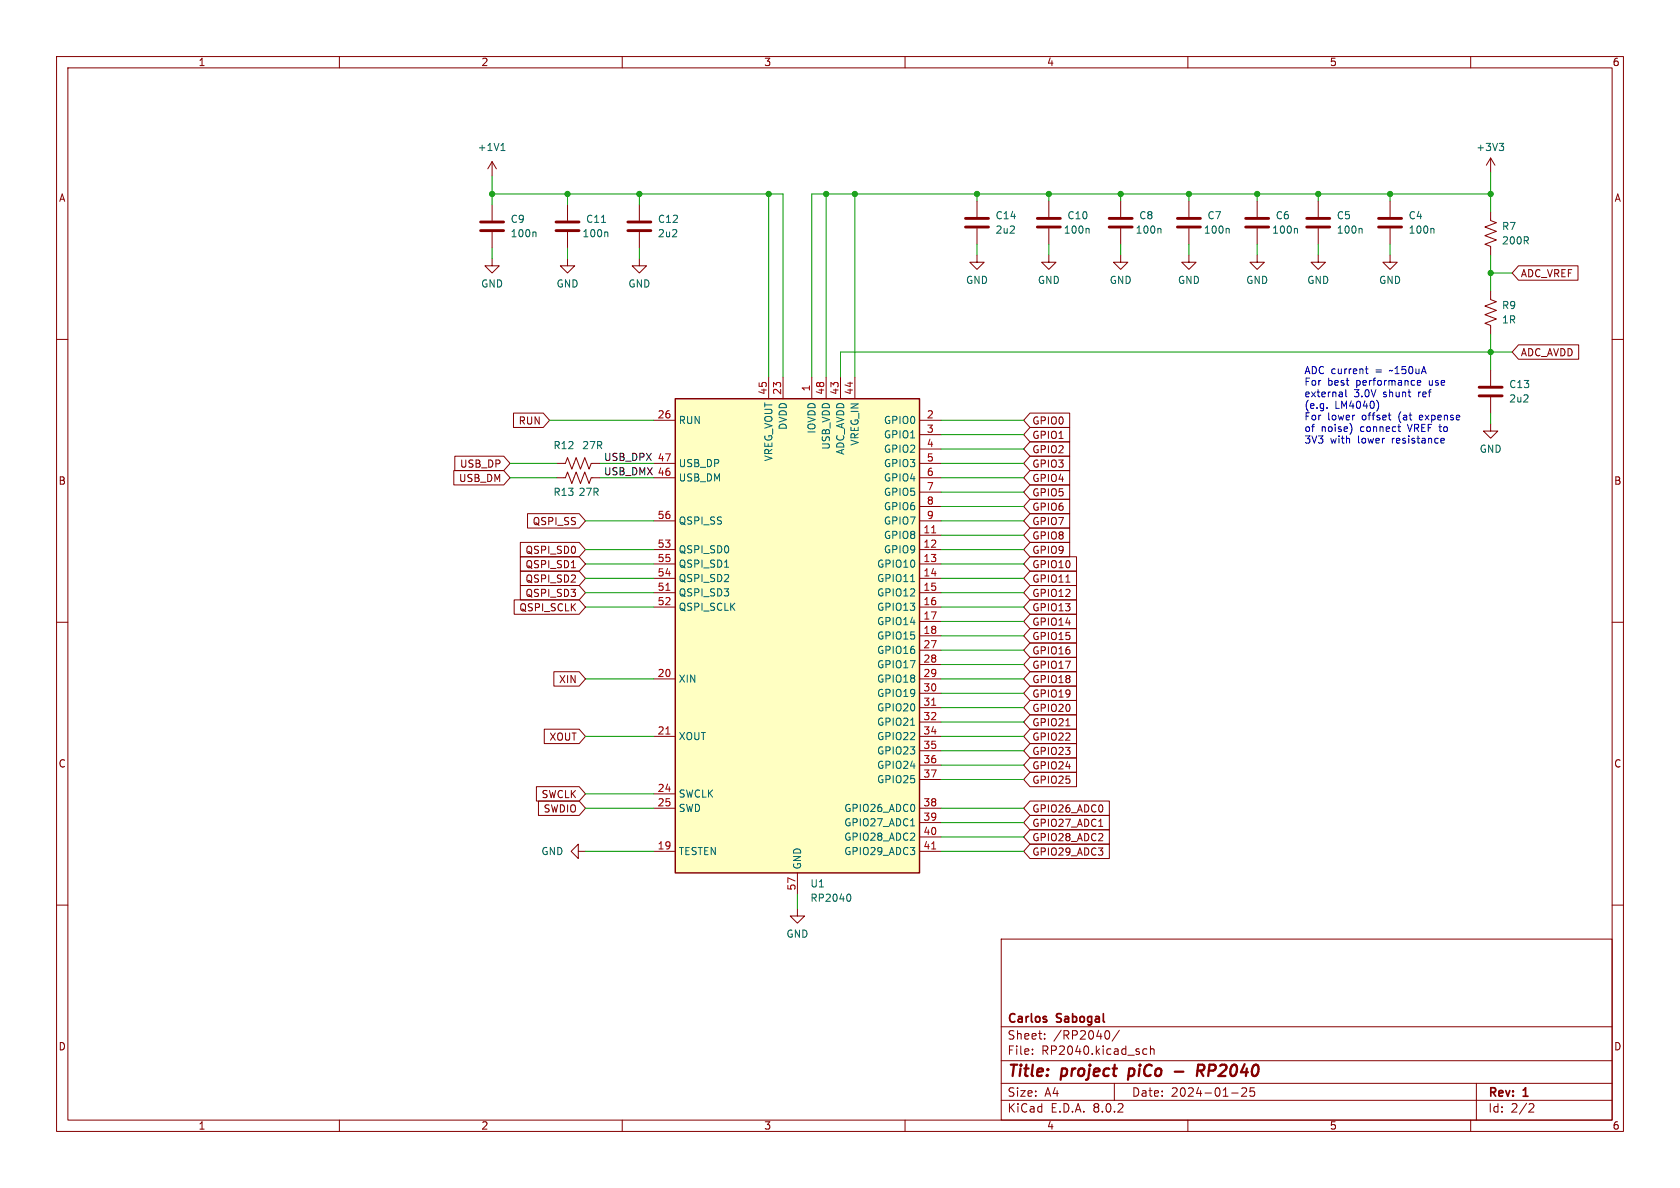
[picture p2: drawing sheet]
<svg xmlns="http://www.w3.org/2000/svg" width="297mm" height="210mm" viewBox="0 0 297 210" stroke-linecap="round" stroke-linejoin="round" font-family="sans-serif">
<g fill="none" stroke="#840000" stroke-width=".18">
<path d="M10 10h277v190h-277zM12 12h273v186h-273zM60 10v2M110 10v2M160 10v2M210 10v2M260 10v2M87 28.6v2.5M87 36.2v2.8M87 28.6l-.8 1.2M87 28.6l.8 1.2M100.3 36.2v2.8"/>
<path d="M113 36.2v2.8M222.2 35.6v2.8M233 35.6v2.8M245.7 35.6v2.8M263.5 37.5v1.5l1 .4-2 .7 2 .8-2 .8 2 .7-2 .8 1 .4v1.5M263.5 27.9v2.6M263.5 27.9l-.7 1.3M263.5 27.9l.8 1.3M10 60h2M87 45.7v1.3h1.3l-1.3 1.3-1.3-1.3h1.3M87 41v2.8M100.3 45.7v1.3h1.3l-1.3 1.3-1.2-1.3h1.2"/>
<path d="M100.3 41v2.8M113 45.7v1.3h1.3l-1.3 1.3-1.2-1.3h1.2M113 41v2.8M198.1 45.1v1.3h1.3l-1.3 1.2-1.3-1.2h1.3M222.2 45.1v1.3h1.3l-1.3 1.2-1.2-1.2h1.2M222.2 40.4v2.8M233 45.1v1.3h1.3l-1.3 1.2-1.2-1.2h1.2M233 40.4v2.8M245.7 45.1v1.3h1.3l-1.3 1.2-1.2-1.2h1.2M245.7 40.4v2.8M263.5 51.4v1.6l1 .3-2 .8 2 .8-2 .7 2 .8-2 .8 1 .3v1.6M285 60h2"/>
<path d="M263.5 74.9v1.3h1.3l-1.3 1.3-1.2-1.3h1.2M263.5 65.4v2.8M263.5 70.2v2.8M98.4 81.9h1.5l.4-1 .8 2 .8-2 .7 2 .8-2 .7 2 .4-1h1.5M10 110h2M285 110h2M10 160h2M285 160h2M141 160.7v1.2h1.2l-1.2 1.3-1.3-1.3h1.3M177 166h108v32h-108zM60 198v2M110 198v2"/>
<path d="M160 198v2M177 194.5h108M177 191.5h108M177 187.5h108M177 181.5h108M182.5 186.3v.1M182.5 185.5v.1M184.7 183.6v.1M184.7 182.8v.1M195.7 182.2a.81 .81 0 0 1 .6 .6 .81 .81 0 0 1-.3 .8l-.3 .1M197 191.5v3M197.9 182.1l-1.3 2"/>
<path d="M202 186.1l.3 .3 .4-.1M202.7 185.5l-.4-.1-.3 .3M203.4 185.5l.2-.1 .4 .1v.9M203.4 184.9v1.5M210 198v2M217.7 193.2h1.2M219.5 192.4l.6-.1 .2 .1 .1 .3-.9 1.1h.9M221.7 192.3h-.7v.7l.2-.1h.5l.1 .3-.1 .5-.2 .1-.5-.1M260 198v2M261 191.5v6.5M270.5 195.1l.5 .1 .2 .3-1 1.1h1"/>
</g>
<path d="M199.7 188.9l-.3 2M207.7 189.4h1.5M211.7 189.3h.8a.55 .55 0 0 0 .4-.5 .55 .55 0 0 0-.3-.6h-.8l-.2 2M212.2 189.3l.5 .9" fill="none" stroke="#840000" stroke-width=".4"/>
<g fill="none" stroke="#840000" stroke-width=".51">
<path d="M85 39.2h4M98.3 39.2h4.1M111 39.2h4.1M220.2 38.6h4.1M231 38.6h4.1M243.7 38.6h4.1M85 40.8h4M98.3 40.8h4.1M111 40.8h4.1M220.2 40.1h4.1M231 40.1h4.1M243.7 40.1h4.1"/>
<path d="M261.5 70h4.1M261.5 68.5h4.1"/>
</g>
<path d="M88.6 26.6h.7M88.7 25.6l.2-.3v1.3M106.3 39.3h.8M265 25.3h.8l-.4 .5M265.6 25.8l.2 .3v.3l-.2 .2M94.6 41l.2 .2v.7M107.3 41l.2 .2v.7M229.2 40.4l.2 .2v.6M240.6 40.4l.2 .2v.6M253.3 40.4l.2 .2v.6" fill="none" stroke="#006464" stroke-width=".18"/>
<path d="M119.4 70.5h43.2v83.8h-43.2z" fill="#ffffc2"/>
<path d="M119.4 70.5h43.2v83.8h-43.2z" fill="none" stroke="#840000" stroke-width=".25"/>
<g fill="none" stroke="#840000" stroke-width=".18">
<path d="M172.7 35.6v2.8M185.4 35.6v2.8M198.1 35.6v2.8M210.2 35.6v2.8M172.7 45.1v1.3h1.3l-1.3 1.2-1.3-1.2h1.3M172.7 40.4v2.8M185.4 45.1v1.3h1.3l-1.3 1.2-1.3-1.2h1.3M185.4 40.4v2.8M198.1 40.4v2.8M210.2 45.1v1.3h1.3l-1.3 1.2-1.3-1.2h1.3M210.2 40.4v2.8M268.4 47h10.6v2.5h-10.6l-1.1-1.2z"/>
<path d="M90.8 73h5.2l1.2 1.3-1.2 1.3h-5.2zM115.6 74.3h3.8M135.9 66.7v3.8M138.4 66.7v3.8M143.5 66.7v3.8M146 66.7v3.8M148.6 66.7v3.8M151.1 66.7v3.8M162.6 74.3h3.8M162.6 76.8h3.8M162.6 79.4h3.8M182.1 75.6h7v2.5h-7l-1.1-1.3z"/>
<path d="M182.1 78.1h7v2.5h-7l-1.1-1.2zM182.1 73h7v2.6h-7l-1.1-1.3zM268.4 61h10.7v2.5h-10.7l-1.1-1.3zM80.2 83.2h8.9l1.1 1.3-1.1 1.2h-8.9zM80.4 80.6h8.7l1.1 1.3-1.1 1.3h-8.7zM92 98.4h10.4l1.1 1.3-1.1 1.3h-10.4zM92 95.9h10.4l1.1 1.3-1.1 1.2h-10.4zM93.3 90.8h9.1l1.1 1.3-1.1 1.2h-9.1zM98.4 84.5h1.5l.4-1.1 .8 2.1 .8-2.1 .7 2.1 .8-2.1 .7 2.1 .4-1h1.5M115.6 97.2h3.8M115.6 99.7h3.8M115.6 84.5h3.8"/>
<path d="M115.6 81.9h3.8M115.6 92.1h3.8M162.6 94.6h3.8M162.6 97.2h3.8M162.6 99.7h3.8M162.6 84.5h3.8M162.6 81.9h3.8M162.6 92.1h3.8M162.6 87h3.8M162.6 89.5h3.8M182.1 98.4h8.2v2.6h-8.2l-1.1-1.3zM182.1 93.3h7v2.6h-7l-1.1-1.3z"/>
<path d="M182.1 95.9h7v2.5h-7l-1.1-1.2zM182.1 88.3h7v2.5h-7l-1.1-1.3zM182.1 85.7h7v2.6h-7l-1.1-1.3zM182.1 83.2h7v2.5h-7l-1.1-1.2zM182.1 90.8h7v2.5h-7l-1.1-1.2zM182.1 80.6h7v2.6h-7l-1.1-1.3zM90.9 106h11.5l1.1 1.3-1.1 1.3h-11.5zM92 101h10.4l1.1 1.2-1.1 1.3h-10.4zM92 103.5h10.4l1.1 1.3-1.1 1.2h-10.4zM97.9 118.7h4.5l1.1 1.3-1.1 1.3h-4.5zM101 100.4h.7M115.6 102.2h3.8"/>
<path d="M115.6 104.8h3.8M115.6 107.3h3.8M162.6 102.2h3.8M162.6 104.8h3.8M162.6 107.3h3.8M162.6 109.9h3.8M162.6 112.4h3.8M162.6 114.9h3.8M162.6 117.5h3.8M182.1 111.1h8.2v2.6h-8.2l-1.1-1.3zM182.1 106h8.2v2.6h-8.2l-1.1-1.3zM182.1 113.7h8.2v2.5h-8.2l-1.1-1.3z"/>
<path d="M182.1 116.2h8.2v2.5h-8.2l-1.1-1.2zM182.1 108.6h8.2v2.5h-8.2l-1.1-1.2zM182.1 118.7h8.2v2.6h-8.2l-1.1-1.3zM182.1 101h8.2v2.5h-8.2l-1.1-1.3zM182.1 103.5h8.2v2.5h-8.2l-1.1-1.2zM188.4 102.9h.8M94.8 139.1h7.6l1.1 1.2-1.1 1.3h-7.6zM96.2 128.9h6.2l1.1 1.3-1.1 1.2h-6.2zM115.6 120h3.8M115.6 130.2h3.8M162.6 120h3.8M162.6 130.2h3.8"/>
<path d="M162.6 122.6h3.8M162.6 125.1h3.8M162.6 127.6h3.8M162.6 132.7h3.8M162.6 135.3h3.8M162.6 137.8h3.8M182.1 126.4h8.2v2.5h-8.2l-1.1-1.3zM182.1 121.3h8.2v2.5h-8.2l-1.1-1.2zM182.1 128.9h8.2v2.5h-8.2l-1.1-1.2zM182.1 123.8h8.2v2.6h-8.2l-1.1-1.3zM182.1 136.5h8.2v2.6h-8.2l-1.1-1.3zM182.1 131.4h8.2v2.6h-8.2l-1.1-1.3z"/>
<path d="M182.1 134h8.2v2.5h-8.2l-1.1-1.2zM188.4 128.3h.8M95.2 141.6h7.2l1.1 1.3-1.1 1.2h-7.2zM102.2 150.5v-1.3l-1.2 1.3 1.2 1.3v-1.3h1.3M115.6 150.5h3.8M115.6 140.3h3.8M115.6 142.9h3.8M141 154.3v3.8M162.6 150.5h3.8M162.6 142.9h3.8M162.6 145.4h3.8M162.6 148h3.8"/>
<path d="M182.1 141.6h14v2.5h-14l-1.1-1.2zM182.1 146.7h14v2.5h-14l-1.1-1.2zM182.1 144.1h14v2.6h-14l-1.1-1.3zM182.1 149.2h14v2.6h-14l-1.1-1.3zM194.2 146.1h.8"/>
</g>
<path d="M164.7 94.2h.7M117.7 104.4h.7M117.7 129.8h.7M164.7 124.7h.7M164.7 150.1h.7" fill="none" stroke="#a90000" stroke-width=".18"/>
<path d="M192.4 40.4l.1 .2v.6M205.1 40.4l.1 .2v.6M217.1 40.4l.2 .2v.6M128.1 100.3h.7M161 102.8h.7M161 128.2h.7M150.1 158.1a.79 .79 0 0 1 0 1.2M161 146h.7" fill="none" stroke="#006464" stroke-width=".18"/>
<path d="M170.7 38.6h4.1M183.4 38.6h4.1M196.1 38.6h4.1M208.2 38.6h4M170.7 40.1h4.1M183.4 40.1h4.1M196.1 40.1h4.1M208.2 40.1h4" fill="none" stroke="#840000" stroke-width=".51"/>
<g fill="none" stroke="#0000c2" stroke-width=".18">
<path d="M234.6 72.1v.1M237.3 69.4v.7M237.3 70.1h-.1M237.3 69.6l-.1 .1M237.9 68.9v1.1l.2 .1M238.8 75.1l.2 .6-.2 .8M241.4 65.2h.5M241.6 64.8v1.1l.3 .2M243.4 70.8a1.49 1.49 0 0 1 0 1.8M245.4 73.4h.5M245.8 74.2h.1M247.1 75.4h.5"/>
<path d="M247.4 76.2l.2 .1M250.6 67.7l.6-.1-.1-.3h-.4l-.1 .1v.6h.5M254.9 77.5h.4v.3l-.6 .1M255.3 78.3h-.4"/>
</g>
<g fill="none" stroke="#009600" stroke-width=".18">
<path d="M87 34.3h51.4v32.4M87 31.1v5.1M100.3 34.3v1.9M113 34.3v1.9M135.9 34.3v32.4M146 34.3v32.4M151.1 34.3v32.4M172.7 34.3v1.3M185.4 34.3v1.3M198.1 34.3v1.3M210.2 34.3v1.3M222.2 34.3v1.3"/>
<path d="M233 34.3v1.3M245.7 34.3v1.3M263.5 34.3h-120v32.4M263.5 30.5v7M87 43.8v1.9M100.3 43.8v1.9M113 43.8v1.9M172.7 43.2v1.9M185.4 43.2v1.9M198.1 43.2v1.9M210.2 43.2v1.9M222.2 43.2v1.9"/>
<path d="M233 43.2v1.9M245.7 43.2v1.9M263.5 45.1v6.3M263.5 59.1v6.3M263.5 48.3h3.8M97.2 74.3h18.4M166.4 74.3h14.6M166.4 76.8h14.6M166.4 79.4h14.6M263.5 73v1.9M267.3 62.2h-118.7v4.5M90.2 81.9h8.2"/>
<path d="M90.2 84.5h8.2M103.5 97.2h12.1M103.5 99.7h12.1M103.5 92.1h12.1M106 81.9h9.6M106 84.5h9.6M166.4 97.2h14.6M166.4 99.7h14.6M166.4 92.1h14.6M166.4 81.9h14.6M166.4 84.5h14.6M166.4 94.6h14.6"/>
<path d="M166.4 87h14.6M166.4 89.5h14.6M103.5 102.2h12.1M103.5 104.8h12.1M103.5 107.3h12.1M166.4 102.2h14.6M166.4 104.8h14.6M166.4 107.3h14.6M166.4 117.5h14.6M166.4 112.4h14.6M166.4 114.9h14.6M166.4 109.9h14.6"/>
<path d="M103.5 120h12.1M103.5 130.2h12.1M166.4 122.6h14.6M166.4 137.8h14.6M166.4 135.3h14.6M166.4 132.7h14.6M166.4 120h14.6M166.4 130.2h14.6M166.4 127.6h14.6M166.4 125.1h14.6M103.5 142.9h12.1M103.5 150.5h12.1"/>
<path d="M103.5 140.3h12.1M141 158.1v2.6M166.4 145.4h14.6M166.4 148h14.6M166.4 142.9h14.6M166.4 150.5h14.6"/>
</g>
<g fill="#009600" stroke="#009600" stroke-width=".18">
<circle cx="263.5" cy="62.2" r=".46"/>
<circle cx="263.5" cy="48.3" r=".46"/>
<circle cx="263.5" cy="34.3" r=".46"/>
<circle cx="245.7" cy="34.3" r=".46"/>
<circle cx="151.1" cy="34.3" r=".46"/>
<circle cx="172.7" cy="34.3" r=".46"/>
<circle cx="100.3" cy="34.3" r=".46"/>
<circle cx="87" cy="34.3" r=".46"/>
<circle cx="113" cy="34.3" r=".46"/>
<circle cx="135.9" cy="34.3" r=".46"/>
<circle cx="146" cy="34.3" r=".46"/>
<circle cx="210.2" cy="34.3" r=".46"/>
<circle cx="233" cy="34.3" r=".46"/>
<circle cx="222.2" cy="34.3" r=".46"/>
<circle cx="198.1" cy="34.3" r=".46"/>
<circle cx="185.4" cy="34.3" r=".46"/>
</g>
<g font-size="2.8" fill="#840000">
<text x="178" y="190.9">Title:</text>
<text x="187.7" y="190.9">project</text>
<text x="200.4" y="190.9">piCo</text>
<text x="214.1" y="190.9">RP2040</text>
</g>
<g font-size="2.1" fill="#840000">
<text x="178" y="184">Sheet:</text>
<text x="178" y="181.2">Carlos</text>
<text x="186.2" y="184">/RP2040/</text>
<text x="186.9" y="181.2">Sabogal</text>
<text x="178" y="186.7">File:</text>
<text x="184.1" y="186.7">RP2040.kicad_sch</text>
<text x="178" y="196.9">KiCad</text>
<text x="178" y="194.1">Size:</text>
<text x="184.7" y="194.1">A4</text>
<text x="185.7" y="196.9">E.D.A.</text>
<text x="193.3" y="196.9">8.0.2</text>
<text x="200" y="194.1">Date:</text>
<text x="207" y="194.1">2024-01-25</text>
<text x="263" y="194.3">Rev:</text>
<text x="263" y="196.9">Id:</text>
<text x="267.1" y="196.9">2/2</text>
<text x="269.4" y="194.3">1</text>
</g>
<g font-size="1.8" fill="#840000">
<text x="35" y="11.9">1</text>
<text x="85" y="11.9">2</text>
<text x="135" y="11.9">3</text>
<text x="185" y="11.9">4</text>
<text x="235" y="11.9">5</text>
<text x="285" y="11.9">6</text>
<text x="10.3" y="35.9">A</text>
<text x="285.3" y="35.9">A</text>
<text x="268.8" y="49.2">ADC_VREF</text>
<text x="268.8" y="63.2">ADC_AVDD</text>
<text x="91.6" y="75.2">RUN</text>
<text x="182.4" y="77.8">GPIO1</text>
<text x="182.4" y="75.2">GPIO0</text>
<text x="81.2" y="82.9">USB_DP</text>
<text x="182.4" y="80.3">GPIO2</text>
<text x="182.4" y="82.9">GPIO3</text>
<text x="10.3" y="85.9">B</text>
<text x="81" y="85.4">USB_DM</text>
<text x="182.4" y="87.9">GPIO5</text>
<text x="182.4" y="85.4">GPIO4</text>
<text x="285.3" y="85.9">B</text>
<text x="94.1" y="93">QSPI_SS</text>
<text x="182.4" y="95.6">GPIO8</text>
<text x="182.4" y="90.5">GPIO6</text>
<text x="182.4" y="93">GPIO7</text>
<text x="92.8" y="100.6">QSPI_SD1</text>
<text x="92.8" y="98.1">QSPI_SD0</text>
<text x="182.4" y="100.6">GPIO10</text>
<text x="182.4" y="98.1">GPIO9</text>
<text x="92.8" y="103.2">QSPI_SD2</text>
<text x="92.8" y="105.7">QSPI_SD3</text>
<text x="182.4" y="103.2">GPIO11</text>
<text x="182.4" y="105.7">GPIO12</text>
<text x="91.7" y="108.3">QSPI_SCLK</text>
<text x="182.4" y="113.3">GPIO15</text>
<text x="182.4" y="108.3">GPIO13</text>
<text x="182.4" y="110.8">GPIO14</text>
<text x="182.4" y="115.9">GPIO16</text>
<text x="182.4" y="118.4">GPIO17</text>
<text x="98.7" y="121">XIN</text>
<text x="182.4" y="123.5">GPIO19</text>
<text x="182.4" y="121">GPIO18</text>
<text x="97" y="131.1">XOUT</text>
<text x="182.4" y="128.6">GPIO21</text>
<text x="182.4" y="131.1">GPIO22</text>
<text x="182.4" y="126">GPIO20</text>
<text x="10.3" y="135.9">C</text>
<text x="182.4" y="133.7">GPIO23</text>
<text x="182.4" y="136.2">GPIO24</text>
<text x="285.3" y="135.9">C</text>
<text x="95.6" y="141.3">SWCLK</text>
<text x="96" y="143.8">SWDIO</text>
<text x="182.4" y="143.8">GPIO26_ADC0</text>
<text x="182.4" y="138.7">GPIO25</text>
<text x="182.4" y="148.9">GPIO28_ADC2</text>
<text x="182.4" y="146.4">GPIO27_ADC1</text>
<text x="182.4" y="151.4">GPIO29_ADC3</text>
<text x="10.3" y="185.9">D</text>
<text x="285.3" y="185.9">D</text>
<text x="35" y="199.9">1</text>
<text x="85" y="199.9">2</text>
<text x="135" y="199.9">3</text>
<text x="185" y="199.9">4</text>
<text x="235" y="199.9">5</text>
<text x="285" y="199.9">6</text>
</g>
<g font-size="1.8" fill="#006464">
<text x="84.4" y="26.9">+1V1</text>
<text x="260.9" y="26.9">+3V3</text>
<text x="90.2" y="39.6">C9</text>
<text x="103.5" y="39.6">C11</text>
<text x="116.2" y="39.6">C12</text>
<text x="175.9" y="39">C14</text>
<text x="175.9" y="41.5">2u2</text>
<text x="188" y="41.5">100n</text>
<text x="188.6" y="39">C10</text>
<text x="200.7" y="41.5">100n</text>
<text x="201.3" y="39">C8</text>
<text x="212.7" y="41.5">100n</text>
<text x="213.4" y="39">C7</text>
<text x="224.8" y="41.5">100n</text>
<text x="225.4" y="39">C6</text>
<text x="236.2" y="39">C5</text>
<text x="236.2" y="41.5">100n</text>
<text x="248.9" y="39">C4</text>
<text x="248.9" y="41.5">100n</text>
<text x="265.4" y="40.9">R7</text>
<text x="90.2" y="42.1">100n</text>
<text x="102.9" y="42.1">100n</text>
<text x="116.2" y="42.1">2u2</text>
<text x="265.4" y="43.4">200R</text>
<text x="85" y="51">GND</text>
<text x="98.3" y="51">GND</text>
<text x="111" y="51">GND</text>
<text x="170.7" y="50.4">GND</text>
<text x="183.4" y="50.4">GND</text>
<text x="196.1" y="50.4">GND</text>
<text x="208.1" y="50.4">GND</text>
<text x="220.2" y="50.4">GND</text>
<text x="231" y="50.4">GND</text>
<text x="243.7" y="50.4">GND</text>
<text x="265.4" y="54.8">R9</text>
<text x="265.4" y="57.4">1R</text>
<text x="266.7" y="68.8">C13</text>
<text x="266.7" y="71.3">2u2</text>
<text x="119.9" y="75.2">RUN</text>
<text x="139.3" y="76.1" transform="rotate(-90 139.3 76.1)">DVDD</text>
<text x="144.4" y="76.8" transform="rotate(-90 144.4 76.8)">IOVDD</text>
<text x="156.2" y="75.2">GPIO0</text>
<text x="156.2" y="77.7">GPIO1</text>
<text x="97.7" y="79.6">R12</text>
<text x="102.8" y="79.6">27R</text>
<text x="119.9" y="82.8">USB_DP</text>
<text x="136.8" y="81.7" transform="rotate(-90 136.8 81.7)">VREG_VOUT</text>
<text x="146.9" y="79.6" transform="rotate(-90 146.9 79.6)">USB_VDD</text>
<text x="149.5" y="80.5" transform="rotate(-90 149.5 80.5)">ADC_AVDD</text>
<text x="152" y="78.9" transform="rotate(-90 152 78.9)">VREG_IN</text>
<text x="156.2" y="80.2">GPIO2</text>
<text x="156.2" y="82.8">GPIO3</text>
<text x="261.5" y="80.2">GND</text>
<text x="97.7" y="87.9">R13</text>
<text x="102.2" y="87.9">27R</text>
<text x="119.9" y="85.3">USB_DM</text>
<text x="156.2" y="85.3">GPIO4</text>
<text x="156.2" y="87.9">GPIO5</text>
<text x="119.9" y="92.9">QSPI_SS</text>
<text x="156.2" y="95.5">GPIO8</text>
<text x="156.2" y="90.4">GPIO6</text>
<text x="156.2" y="92.9">GPIO7</text>
<text x="119.9" y="98">QSPI_SD0</text>
<text x="119.9" y="100.6">QSPI_SD1</text>
<text x="155" y="100.6">GPIO10</text>
<text x="156.2" y="98">GPIO9</text>
<text x="119.9" y="105.6">QSPI_SD3</text>
<text x="119.9" y="103.1">QSPI_SD2</text>
<text x="155" y="103.1">GPIO11</text>
<text x="155" y="105.6">GPIO12</text>
<text x="119.9" y="108.2">QSPI_SCLK</text>
<text x="155" y="108.2">GPIO13</text>
<text x="155" y="110.7">GPIO14</text>
<text x="155" y="113.3">GPIO15</text>
<text x="155" y="115.8">GPIO16</text>
<text x="155" y="118.3">GPIO17</text>
<text x="119.9" y="120.9">XIN</text>
<text x="155" y="120.9">GPIO18</text>
<text x="155" y="123.4">GPIO19</text>
<text x="155" y="126">GPIO20</text>
<text x="119.9" y="131">XOUT</text>
<text x="155" y="128.5">GPIO21</text>
<text x="155" y="131">GPIO22</text>
<text x="155" y="133.6">GPIO23</text>
<text x="155" y="136.1">GPIO24</text>
<text x="119.9" y="141.2">SWCLK</text>
<text x="119.9" y="143.7">SWD</text>
<text x="149.1" y="143.7">GPIO26_ADC0</text>
<text x="155" y="138.7">GPIO25</text>
<text x="149.1" y="146.3">GPIO27_ADC1</text>
<text x="149.1" y="148.8">GPIO28_ADC2</text>
<text x="95.6" y="151.4">GND</text>
<text x="119.9" y="151.4">TESTEN</text>
<text x="141.8" y="153.8" transform="rotate(-90 141.8 153.8)">GND</text>
<text x="149.1" y="151.4">GPIO29_ADC3</text>
<text x="143.2" y="157.1">U1</text>
<text x="143.2" y="159.6">RP2040</text>
<text x="138.9" y="166">GND</text>
</g>
<g font-size="1.8" fill="#a90000">
<text x="135.6" y="69.9" transform="rotate(-90 135.6 69.9)">45</text>
<text x="138.2" y="69.9" transform="rotate(-90 138.2 69.9)">23</text>
<text x="143.3" y="69.3" transform="rotate(-90 143.3 69.3)">1</text>
<text x="145.8" y="69.9" transform="rotate(-90 145.8 69.9)">48</text>
<text x="148.3" y="69.9" transform="rotate(-90 148.3 69.9)">43</text>
<text x="150.9" y="69.9" transform="rotate(-90 150.9 69.9)">44</text>
<text x="116.2" y="74">26</text>
<text x="163.8" y="74">2</text>
<text x="163.8" y="76.6">3</text>
<text x="163.8" y="79.1">4</text>
<text x="163.8" y="81.7">5</text>
<text x="163.8" y="84.2">6</text>
<text x="163.8" y="86.7">7</text>
<text x="163.8" y="89.3">8</text>
<text x="116.2" y="91.8">56</text>
<text x="163.2" y="94.4">11</text>
<text x="163.8" y="91.8">9</text>
<text x="116.2" y="96.9">53</text>
<text x="116.2" y="102">54</text>
<text x="116.2" y="99.4">55</text>
<text x="163.2" y="96.9">12</text>
<text x="163.2" y="99.4">13</text>
<text x="163.2" y="102">14</text>
<text x="116.2" y="104.5">51</text>
<text x="116.2" y="107.1">52</text>
<text x="163.2" y="104.5">15</text>
<text x="163.2" y="107.1">16</text>
<text x="163.2" y="109.6">17</text>
<text x="163.2" y="112.1">18</text>
<text x="116.2" y="119.8">20</text>
<text x="163.2" y="114.7">27</text>
<text x="163.2" y="117.2">28</text>
<text x="163.2" y="119.8">29</text>
<text x="163.2" y="122.3">30</text>
<text x="163.2" y="124.8">31</text>
<text x="116.2" y="129.9">21</text>
<text x="163.2" y="127.4">32</text>
<text x="163.2" y="129.9">34</text>
<text x="163.2" y="132.5">35</text>
<text x="163.2" y="135">36</text>
<text x="163.2" y="137.5">37</text>
<text x="116.2" y="140.1">24</text>
<text x="116.2" y="142.6">25</text>
<text x="163.2" y="142.6">38</text>
<text x="163.2" y="145.2">39</text>
<text x="163.2" y="147.7">40</text>
<text x="116.2" y="150.2">19</text>
<text x="163.2" y="150.2">41</text>
<text x="140.7" y="157.5" transform="rotate(-90 140.7 157.5)">57</text>
</g>
<g font-size="1.8" fill="#0000c2">
<text x="230.5" y="66.2">ADC current</text>
<text x="230.5" y="68.3">For</text>
<text x="230.5" y="70.3">external</text>
<text x="234.7" y="68.3">best</text>
<text x="239.4" y="70.3">3.0V</text>
<text x="239.9" y="68.3">performance</text>
<text x="243.2" y="66.2">=</text>
<text x="244.6" y="70.3">shunt</text>
<text x="246" y="66.2">~150uA</text>
<text x="251" y="70.3">ref</text>
<text x="252.9" y="68.3">use</text>
<text x="230.5" y="72.4">(e.g.</text>
<text x="230.5" y="74.4">For</text>
<text x="230.5" y="76.4">of</text>
<text x="233.6" y="76.4">noise)</text>
<text x="234.7" y="74.4">lower</text>
<text x="236" y="72.4">LM4040)</text>
<text x="240.6" y="76.4">connect</text>
<text x="240.9" y="74.4">offset</text>
<text x="247.5" y="74.4">(at</text>
<text x="249.2" y="76.4">VREF to</text>
<text x="251.4" y="74.4">expense</text>
<text x="230.5" y="78.5">3V3</text>
<text x="235.2" y="78.5">with</text>
<text x="240.2" y="78.5">lower</text>
<text x="246.4" y="78.5">resistance</text>
</g>
<g font-size="1.8" fill="#0f0f0f">
<text x="106.7" y="81.6">USB_DPX 47</text>
<text x="106.7" y="84.1">USB_DMX 46</text>
</g>
</svg>
